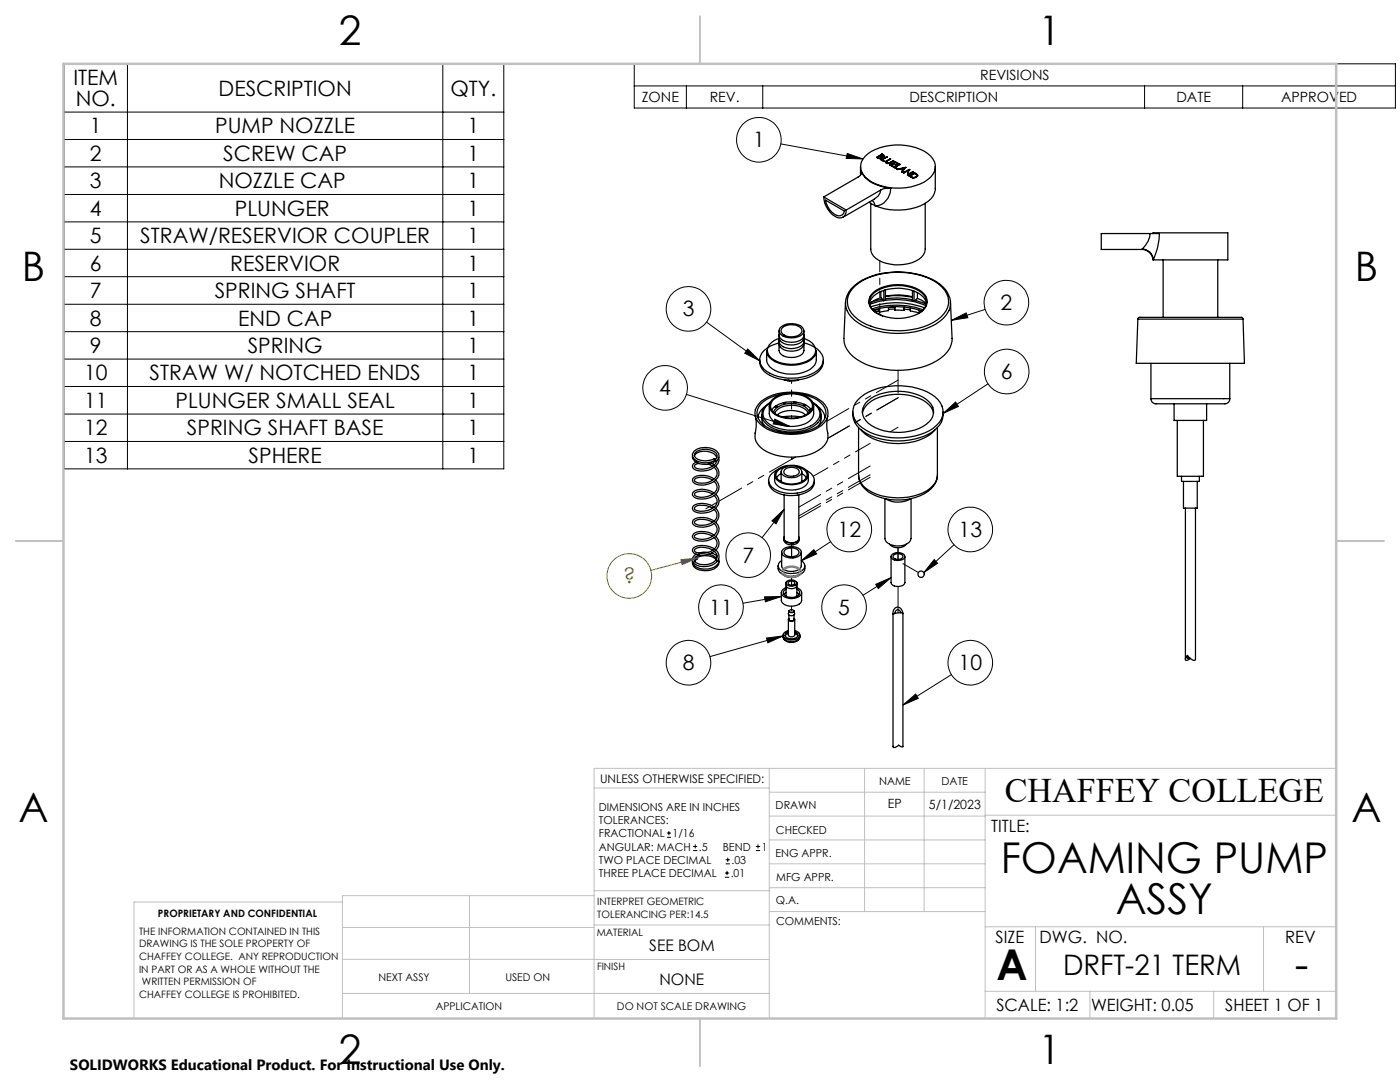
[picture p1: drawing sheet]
<svg xmlns="http://www.w3.org/2000/svg" width="279mm" height="216mm" viewBox="0 0 279 216" stroke-linecap="round" stroke-linejoin="round" font-family="sans-serif">
<g fill="none" stroke="#000" stroke-width=".25">
<path d="M164.4 39.3a4.5 4.5 0 0 0 3.2 4.2 1.34 1.34 0 0 0 1.3-1.6M164.4 39.3l4.5 2.6M164.7 39.9l3.8 2.2a1.2 1.2 0 0 1-.9 1 1.2 1.2 0 0 1-1.2-.4 4.2 4.2 0 0 1-1.7-2.8zM171.7 33.2v1.7M171.9 34.2a.93 .93 0 0 1-.6 1.1l-6.9 4M171.9 34.2a5.6 5.6 0 0 0 3.8 2.9l2.1 .5M171.9 34.2v.3M172.6 31.2a10.5 10.5 0 0 1 9.2-2 6.4 6.4 0 0 1 4.7 3.1 2.98 2.98 0 0 1-1.3 3.5 11.1 11.1 0 0 1-12 0 2.89 2.89 0 0 1-.6-4.6zM174.5 39.7l-6.3 3.7M175.2 31.4l.3-.2 .4 .2-.1 .1M175.2 31.4l.1 .1M175.3 31.5l.5 .1"/>
<path d="M175.3 31.5h.5M175.3 31.5h.1M175.7 31.1l.3-.2 .3 .2-.1 .1M175.7 31.1l.1 .1M175.7 31.1h.1M175.8 31.2l.4 .1M175.8 31.1l.4 .1M175.8 37.9l-.2 .6-.4 .7-.7 .5M175.8 31.1v.1M175.8 37.9l-6.9 4M175.8 31.5v.1M175.9 31.4l-.1 .2"/>
<path d="M176 31.3v.2M176 30.7l-1.1 .7a.66 .66 0 0 0 1.1 0v-.1M176 30.7l.3 .2M176 31.9l.4 .3M176 30.7v.1M176 30.8l.3 .1M176 30.8l-1 .6M176.2 31.2v.1M176.3 30.9l.1 .3-.4 .1M176.3 30.9l.2 .3M176.3 30.9h.1M176.3 31.2l-.1 .1"/>
<path d="M176.3 31.1v.1M176.8 32.2l-.1 .2 .4 .2 .6-.1M176.8 32.3h-.1M176.8 32.2v.1M176.9 32.3l.1 .3M177 31.3l-1.2 .6 .6 .3 .1-.1-.5-.2M177 31.3h.1l-1.1 .6M177 31.3h.1M177 31.3v.1M177 31.3l-1.1 .6M177 32.5h.4M177 32.1l-.2 .1"/>
<path d="M177 32.6h.4M177 32.1l-.2 .2M177 32.1h.1M177 32.5v.1M177.1 32.1l-.2 .2 .1 .2M177.4 32.5v.1M177.6 32.4l-.2 .1M177.6 32.5l-.2 .1M177.6 32.4v.1M177.7 31.7h.1l-.8 .4M177.7 31.7l-.7 .4M177.7 31.7h.1"/>
<path d="M177.8 37.6h-1.4l-.6 .3M177.8 37.6a3.2 3.2 0 0 1-3.1 3.5M177.8 32.9l.4-.2 .6 .2M177.8 32.9l.5 .3M178.3 32l-.7 .5M178.3 32l-.7 .4M178.3 32v.1M178.3 32.6l.6 .3h-.1M178.3 32.6l.5 .3M178.6 33.4l.4 .3M178.7 32.3l-1.1 .6 .6 .4 .1-.1-.5-.3M178.7 32.3l.6 .3-.1 .1-.5-.3-.4 .2"/>
<path d="M178.7 32.3l.5 .4M178.7 32.3l-1.1 .6M178.7 32.3h.1M179.5 32.7l-1.1 .7 .5 .3 .1-.1-.4-.2M179.5 32.7l.1 .1-1 .6M179.5 32.8h.1M179.5 32.8l-1 .6M179.5 32.7v.1M179.8 33.7l.4 .3M179.8 33.7l.4 .2M180.2 34l-.2 .3M180.2 33.9v.1"/>
<path d="M180.5 33.5l-.3 .5M180.5 33.5l-.7 .2M180.5 33.5l-.3 .4M180.7 33.5l-1.6 .3M180.7 33.4h.1M180.7 33.4l-1.7 .4 .7-.1 .5 .3M180.7 33.4l-.6 1-.1-.1 .2-.3M181.1 35h.1M181.3 34l-.2 1M181.3 34l-.9 .5M181.4 33.8h.1M181.4 33.9h.1"/>
<path d="M181.4 33.8l-.1 1M181.4 33.8l-1.1 .7h.1M181.4 33.9l-1.1 .6M181.4 33.8v.1M181.6 35.1l.9-.5 .5 .4-.2 .3M181.6 35.1l.2 .2M181.6 35.1l.2 .1M181.8 35.3l.3 .2M181.8 35.2l.3 .2M181.8 35.2v.1M182.1 35.4v.1M182.1 34.3h.1l-1.1 .7"/>
<path d="M182.1 34.3l-.8 .5M182.1 34.3l.1 .1M182.1 34.3h.1M182.5 34.5l-1.1 .6a1.1 1.1 0 0 0 1.8-.1l-.1-.1M182.5 34.5l.3 .1M182.5 34.6l-1 .6M182.5 34.6l.3 .1M182.5 34.5v.1M182.8 34.6l.3 .3M182.8 34.7l.3 .2M182.8 35.4l-.7 .1M182.8 35.3l-.7 .1"/>
<path d="M182.8 34.6v.1M182.8 35.3v.1M183 35l-.2 .4M183.1 34.9v.2M183.1 34.9h.1M186.7 33.2v4.4a3.5 3.5 0 0 1-2.2 3.1 12.1 12.1 0 0 1-9.8 .4M170.7 57a14.1 14.1 0 0 1 11.7-2.4 8.8 8.8 0 0 1 6.5 4 3.7 3.7 0 0 1-1.2 4.7 14.1 14.1 0 0 1-11.7 2.4 8.9 8.9 0 0 1-6.5-3.9 3.8 3.8 0 0 1 1.2-4.8zM173.4 40.4l1.3 .7M173.8 40.6v9.1a3 3 0 0 0 2.2 2.6 8.3 8.3 0 0 0 7.9-1 2.26 2.26 0 0 0 .7-1.6v-9.1M173.9 58.7a7.7 7.7 0 0 1 7.1-1.7 5.1 5.1 0 0 1 3.8 2.2 2.37 2.37 0 0 1-1.1 3.1 8.5 8.5 0 0 1-9.5-.5 2.19 2.19 0 0 1-.3-3.1zM174 40l.4 .4 .3 .7M175.8 59.4l-1.4 .6-.9 .6"/>
<path d="M175.8 58.2v1.2M175.8 59.4l.6 .6M176.1 59.7l-2.1 .6M176.4 60l-2.8 .7M176.4 58v2M176.7 59.6a13.5 13.5 0 0 1 5.4 .2M176.7 57.9v2l-.3 .1M176.8 59.9a15 15 0 0 1 8 1.1M182.1 59.2a11 11 0 0 0-5.4-.1 15 15 0 0 1 5.4 .2M182.1 58v2l.3 .1M182.4 58.1v2M182.7 59.9l2.1 .8"/>
<path d="M183.1 59.5l.7 .3 1.1 .8a3.4 3.4 0 0 0-2.6-2.6 8.6 8.6 0 0 0-7.9 1.1 2.22 2.22 0 0 0-.9 1.4M183.1 58.4v1.1M183.1 59.5l-.7 .6M189.1 58.3a9 9 0 0 0-6.1-3.6 16 16 0 0 0-11.8 1.8l-1.3 1.1-.6 .8M189.1 58.5a4.1 4.1 0 0 1-1.6 5.6 15.8 15.8 0 0 1-16.2 .3 4.3 4.3 0 0 1-2-5.9M227.9 49.8a2.44 2.44 0 0 1 2.3 2.1M228 49.7a2.23 2.23 0 0 1 2.2 2.2M228 49.7l-.1 .1M229.5 46.6h1.9a14.5 14.5 0 0 1-1.2 5.3M229.5 46.6a5.5 5.5 0 0 1-1.5 3.1M229.5 46.6h-9.7v3.2h8.1M230.1 46.6v-.1h14.9v5.4h-14.8"/>
<path d="M232.1 51.9v11.4M243 51.9v11.4M151.6 71.8a2.99 2.99 0 0 0 2.1 3.1 9.7 9.7 0 0 0 9.4-.5 2.91 2.91 0 0 0 1.2-2.6M153 70a2.83 2.83 0 0 0 2.3 2.4 7.4 7.4 0 0 0 6.8-.9 1.93 1.93 0 0 0 .8-1.5 4.3 4.3 0 0 1-.3 2.9 6.5 6.5 0 0 1-6.5 1.5 3.5 3.5 0 0 1-3.1-2.6zM154.2 79.7a6.2 6.2 0 0 1 7.9 .3 1.81 1.81 0 0 1-.8 2.7 6.6 6.6 0 0 1-7.1-.3 1.68 1.68 0 0 1 0-2.7zM154.4 79.7a6.2 6.2 0 0 1 7.2 .1 1.65 1.65 0 0 1-.3 2.6 6.2 6.2 0 0 1-6.8 0 1.67 1.67 0 0 1-.1-2.7zM155.4 68.4a5.3 5.3 0 0 0-3.6 2.5 2.77 2.77 0 0 0 1.9 3.6 9.7 9.7 0 0 0 9.4-.6 2.51 2.51 0 0 0 .1-4.2 7 7 0 0 0-2.7-1.3M155.5 66.7v.8l.2 .4M155.5 68a1.68 1.68 0 0 0 1.6 2 3.4 3.4 0 0 0 3.2-.9M155.5 66a1.77 1.77 0 0 0 1.9 2.3 3.1 3.1 0 0 0 2.9-1l.1-1.3M155.5 68.8a1.91 1.91 0 0 0 .8 2.2 3.4 3.4 0 0 0 4-.7l.1-1.5M155.5 67.6a1.53 1.53 0 0 0 1.3 1.8 3.4 3.4 0 0 0 3.5-.9l.1-.9"/>
<path d="M155.5 67.5a2.63 2.63 0 0 0-2.3 2.7 3.5 3.5 0 0 0 3 2.3 6.9 6.9 0 0 0 6-1.2 2 2 0 0 0-.7-3.3l-1-.5M155.7 65.4a3.5 3.5 0 0 1 4.5 0 1.17 1.17 0 0 1 .1 1.2 1.17 1.17 0 0 1-1.1 .6 3.4 3.4 0 0 1-3.6-.7l-.1-.7zM156.1 65.4a3 3 0 0 1 3.8 .1 1.16 1.16 0 0 1-1.2 1.6 2.54 2.54 0 0 1-2.7-.7l-.1-.4zM156.5 75.8l.8 .2M157 78.5a7.2 7.2 0 0 0-5.6 2.7 2.79 2.79 0 0 0 1.4 3.9 10.4 10.4 0 0 0 10.8-.3 2.69 2.69 0 0 0 .1-4.5 8.5 8.5 0 0 0-4.7-1.8M157.3 75.8v.2M157.3 75.9v.1M159.5 75.8l-1.7 .3-.3-.1v-.1M160.3 67.9a3.3 3.3 0 0 1-4.7 0M160.4 66.7a1.16 1.16 0 0 1-.1 1.2M160.4 68a1.16 1.16 0 0 1-.1 1.1M168.7 60.3l-.3 7.2a5.4 5.4 0 0 0 3.5 4.7 16.7 16.7 0 0 0 15-.2 5.4 5.4 0 0 0 3.1-4.5l-.3-7.2"/>
<path d="M171.2 79.8a11.7 11.7 0 0 1 9.7-2.7 9 9 0 0 1 6.8 3.3 3.4 3.4 0 0 1-.8 4.5 11.9 11.9 0 0 1-8.9 2.4 9.9 9.9 0 0 1-7-3 3.2 3.2 0 0 1 .2-4.5zM173.8 61.2a16.2 16.2 0 0 1 10.7 .2M174.1 61.6a15.9 15.9 0 0 1 10.2 .2M174.3 61.9a14.7 14.7 0 0 1 9.7 .2M174.4 62l1.1-.3v.6M175.4 62.1l-.7 .2M175.4 61.7v.4M175.4 62.1l.1 .2M178.5 61.7h-1.2M178.5 61.3v.4M178.5 61.7l.1 .2M178.6 61.9h1.8"/>
<path d="M178.6 61.9v-.6l-1.3 .1v.6l-1.8 .3M180.4 61.3v.6M180.5 61.7l1.2 .1M180.5 61.3v.4M180.5 61.7l-.1 .2M181.7 61.5v.6l1.7 .3M183.3 62.6a2.6 2.6 0 0 0 1.4-3.3 6.7 6.7 0 0 0-6.4-2.3 6.1 6.1 0 0 0-4.6 2.3 2.37 2.37 0 0 0 1.1 3.1l1.3 .6M183.4 61.9v.5M183.6 61.9v.3M183.6 62.2l.2 .1M183.6 62.2l-.2 .2M227.1 63.7l.2-.4h20.5l.3 .4"/>
<path d="M227.1 63.7l-.3 8.8h21.6l-.3-8.8M227.1 63.7h21M229.7 79.6a1.17 1.17 0 0 0 1.5 1h12.3a1.49 1.49 0 0 0 1.9-.7v-.3M229.7 79.6h15.7M229.7 72.5v7.1M245.4 72.5v7.1M138.2 90.9a1.76 1.76 0 0 0 2 1.7l.8 .1 1.4-.3 .3-.5 .1 .2a1.29 1.29 0 0 0 .7-1.3 1.29 1.29 0 0 0-.9-1.1 3.9 3.9 0 0 0-4.1 .4 1.1 1.1 0 0 0 .4 1.8 3.2 3.2 0 0 0 3.8-.2l-.1-.2a3.8 3.8 0 0 1-3.9-.2 .78 .78 0 0 1 .4-1.2 3.4 3.4 0 0 1 3.8 .4 .83 .83 0 0 1-.2 1.2M138.6 91a1.2 1.2 0 0 1 1.1-.9 2.9 2.9 0 0 1 3.4 1.2M141.4 92.6l.8 .4M141.5 92.3l1 .5M142.5 93.2a1.53 1.53 0 0 1 .6 1.6 1.53 1.53 0 0 1-1.2 1.2 3.2 3.2 0 0 1-3.3-.1v-.3a3.2 3.2 0 0 1 3.6 .2M142.5 96.1a1.54 1.54 0 0 1 .6 1.5 1.54 1.54 0 0 1-1.2 1.2 3.1 3.1 0 0 1-3.3 0v-.3a3.1 3.1 0 0 1 3.6 .1"/>
<path d="M142.5 98.8a1.54 1.54 0 0 1 .6 1.6 1.54 1.54 0 0 1-1.1 1.2 3.2 3.2 0 0 1-3.4 0 .51 .51 0 0 1 .5-.7 3.8 3.8 0 0 1 3.1 .5M142.8 98.6a1.81 1.81 0 0 1-.3 3.1 4.1 4.1 0 0 1-4.1 .2l-.2-.4a1.08 1.08 0 0 1 1.1-1 4.4 4.4 0 0 1 3.2 .7M142.8 95.8a1.88 1.88 0 0 1-.6 3.3 3.9 3.9 0 0 1-3.7 .1l-.3-.4a.75 .75 0 0 1 .5-.9 4.1 4.1 0 0 1 3.8 .5M142.8 93a1.92 1.92 0 0 1-.8 3.3 3.3 3.3 0 0 1-3.7-.1l-.1-.4a1.32 1.32 0 0 1 1.5-.9 4.2 4.2 0 0 1 2.8 .7M143.1 91.9a3.1 3.1 0 0 1-4 1.6l-.5-.5a.93 .93 0 0 1 .9-.5M143.4 91.3a2.27 2.27 0 0 1-2.1 2.5 3.2 3.2 0 0 1-3-.4 .83 .83 0 0 1 .8-1.2l.2-.1M150.7 83a6.3 6.3 0 0 1 0 3.5M151.9 80.1a10.8 10.8 0 0 1 12.3 .2 3 3 0 0 1-.9 5 11.1 11.1 0 0 1-11-.2 2.94 2.94 0 0 1-.4-5zM152 82.8a2.66 2.66 0 0 0 .6 2.1M152.6 81.2a3.2 3.2 0 0 0-1.3 2.2M153.4 95.8a2.4 2.4 0 0 0 1.7 2.5 7 7 0 0 0 6.7-.6 2.12 2.12 0 0 0 .7-1.9M153.5 81a3.5 3.5 0 0 0 .4 2.5 5 5 0 0 0 4.5 1.6 4.3 4.3 0 0 0 3.9-2.1l.1-2"/>
<path d="M153.7 80.4a2.36 2.36 0 0 0-.3 4.1 8.5 8.5 0 0 0 9.3-.2 2.32 2.32 0 0 0-.5-3.9M153.8 80.2l-1 .8-.7 1.1M154.4 82.3a3.2 3.2 0 0 1 2.9-1.8h.7a3.6 3.6 0 0 1 3.5 1.8M154.6 94.8a2.25 2.25 0 0 0 2.1 2.8 4.2 4.2 0 0 0 4.5-1.2l.1-.4v-1.2M154.6 81.1l-.6 .7M154.6 82.5a3.9 3.9 0 0 1 4.3-1.6 2.73 2.73 0 0 1 2.4 1.6M154.8 81v.2M154.9 81l-.3 .1M154.9 81.2h.1M154.9 81l.1 .1-.2 .1-.2-.1M155 93.9a4.9 4.9 0 0 1 5.8-.2 1.35 1.35 0 0 1-.3 2.3 4.8 4.8 0 0 1-5.7-.5 1.21 1.21 0 0 1 .2-1.6zM155 93.8a2 2 0 0 0-1.6 1.7 2 2 0 0 0 1.1 2.1 7 7 0 0 0 7.3-.3 1.84 1.84 0 0 0-.4-3.2l-.5-.3"/>
<path d="M155.1 82.8a4.9 4.9 0 0 1 5.7 0M155.9 94.5l-.9 .8M155.9 94.1l.1 2.1M156.1 83.2l1.5-.2 2.2 .2M156.3 93.4a2.88 2.88 0 0 1 3.6 .4 .83 .83 0 0 1-.5 1.2 2.69 2.69 0 0 1-3.5-.6v-.4zM156.4 80.4l-1.5 .6M156.5 98.7v8.8a1.7 1.7 0 0 0 2.5 .6l.4-.6v-8.8M156.7 80.3v.2M156.7 80.3l-.3 .1M156.7 80.3l.1 .1-.4 .1v-.1M156.8 93.6a2.13 2.13 0 0 1 2.7 .3 .75 .75 0 0 1-.7 1 2.03 2.03 0 0 1-2.3-.5v-.6zM157.1 93.1a2.26 2.26 0 0 0-2.3 1.7 2.58 2.58 0 0 0 2.5 1.8 3.7 3.7 0 0 0 3.7-1.5 1.8 1.8 0 0 0-1.8-2h-.4"/>
<path d="M158.5 80.2l.4 .1M158.5 80.2l-1.8 .1M158.5 80.2v.2h.3l.1-.1M158.5 80.2v.2M158.9 80.3l1.6 .4M160 94.5l.9 .8M160 94.1l-.1 2.1M160.5 80.7l.3 .1M160.5 80.7l-.2 .1 .4 .1 .1-.1M160.6 80.7v.2M160.8 80.8l1 .9M161.7 81.9h.1"/>
<path d="M161.8 81.7l.1 .1M161.8 81.7h-.2l.3 .2M162.1 80.2l1 .7M162.9 80.9a3.3 3.3 0 0 1 1.7 2.5M163.1 81a2.42 2.42 0 0 1-.7 4.1 9.1 9.1 0 0 1-9.2-.3 2.31 2.31 0 0 1-1.1-2.6M163.9 82.8a2.96 2.96 0 0 1-.6 2.1M165.2 83a10 10 0 0 0 0 4.1 3.9 3.9 0 0 1-2.6 3.2 11.4 11.4 0 0 1-10.3-.6 3.1 3.1 0 0 1-1.6-3.4M170.2 82.2a4.4 4.4 0 0 0 2.7 4.3 13.9 13.9 0 0 0 13.4-.5 4.2 4.2 0 0 0 1.9-3.8M171.3 85.3v9.6M171.8 85.8a10.2 10.2 0 0 0 8.7 2.6 8.9 8.9 0 0 0 6.1-2.6M172.1 82.5a4.9 4.9 0 0 1 4.3-3.5 10 10 0 0 1 9 1.8l.4 .5 .5 1.2M172.8 80.4a8.9 8.9 0 0 1 7.7-2.3 7.8 7.8 0 0 1 5.3 2.6 2.78 2.78 0 0 1-.9 4 10.5 10.5 0 0 1-11.6-.2 2.78 2.78 0 0 1-.5-4.1z"/>
<path d="M176.6 99.5v8a2.18 2.18 0 0 0 2.3 1.4 2.9 2.9 0 0 0 2.8-1.1l.1-.3v-8M176.7 99.5a4.8 4.8 0 0 0 4.9 .1M187.1 94.8a4.8 4.8 0 0 1-3.5 4.2 11 11 0 0 1-10.9-1.4 3.7 3.7 0 0 1-1.4-2.7M187.1 85.3v9.5a4.8 4.8 0 0 1-3.9 3.9 12 12 0 0 1-10.6-1.4 3.3 3.3 0 0 1-1.3-2.4M234.3 80.6v3.3h6.5v-3.3M234.9 83.9v11.1h5.3v-11.1M235.8 95v1.1h3.6v-1.1M236.2 96.1v5.3h2.7v-5.3M138.6 111.8a1.4 1.4 0 0 1 1.2-.8 2.86 2.86 0 0 1 3.3 .9v.1M139.1 111.2l.1 .3-.6 .6M141.4 110.2h-1l-.9 .1M141.4 110.6a2.28 2.28 0 0 1 1.6 .9"/>
<path d="M142 110.3l1.1 .7M142.5 101.7a1.5 1.5 0 0 1-.4 2.6 3.5 3.5 0 0 1-3.5 .1v-.2a1.15 1.15 0 0 1 1.2-.6 4 4 0 0 1 2.4 .6M142.5 104.5a1.53 1.53 0 0 1 .6 1.5 1.53 1.53 0 0 1-1.2 1.2 3.1 3.1 0 0 1-3.3-.1v-.1a2.94 2.94 0 0 1 3.6 0M142.5 107.3a1.46 1.46 0 0 1-.2 2.4 3.6 3.6 0 0 1-3.7 .3v-.1a1.69 1.69 0 0 1 2.1-.6l.8 .1 .8 .4M142.6 110a1.24 1.24 0 0 1-.3 2.2 3.3 3.3 0 0 1-3.6-.2 .91 .91 0 0 1 .8-1.3M142.8 107a1.75 1.75 0 0 1-.2 3 4 4 0 0 1-4.1 .4l-.3-.4a.77 .77 0 0 1 .6-.9 4.3 4.3 0 0 1 3.8 .4M142.8 101.4a1.84 1.84 0 0 1-.4 3.1 3.8 3.8 0 0 1-3.9 .3l-.2-.3a.87 .87 0 0 1 .8-1.1 4.2 4.2 0 0 1 3.4 .6M142.8 104.2a1.99 1.99 0 0 1-.8 3.4 3.2 3.2 0 0 1-3.7-.2l-.1-.2a1.02 1.02 0 0 1 .9-1 4.4 4.4 0 0 1 3.4 .6M142.9 109.7a1.62 1.62 0 0 1-.4 2.8 3.6 3.6 0 0 1-4.1-.2 1.11 1.11 0 0 1 .6-1.7M143.4 111.5a1.47 1.47 0 0 1-1.3 1.8 3.4 3.4 0 0 1-3.7-.7l-.2-.7M143.5 112a1.91 1.91 0 0 1-2.1 1.8 3.5 3.5 0 0 1-3-.8l-.2-.5v-.4M155.3 112.9a1.56 1.56 0 0 0 1.2 1.9 3.5 3.5 0 0 0 4.1-1v-.9"/>
<path d="M155.9 118.3v1.5a2.36 2.36 0 0 0 3.6 .7l.4-.5 .1-1.7M156 110.2v2.7a1.47 1.47 0 0 0 1.7 1.1 1.83 1.83 0 0 0 2.2-1.1v-2.7M156 111.9a1.12 1.12 0 0 0-.7 1 1.12 1.12 0 0 0 .7 1 3.9 3.9 0 0 0 4.4-.3 1.07 1.07 0 0 0-.5-1.7M156.2 114.6a2.8 2.8 0 0 0 3.5 0M156.3 109.6a2.73 2.73 0 0 1 3.5 .3 1.04 1.04 0 0 1-1 1.3 2.59 2.59 0 0 1-2.7-.7v-.6zM156.4 107.6a1.74 1.74 0 0 0 2.9 .6l.2-.6M156.5 107.1a.7 .7 0 0 0 .5 1.1 2.25 2.25 0 0 0 2.4-.4l.1-.3-.1-.4M156.6 109.8a1.94 1.94 0 0 1 2.9 .3 1.3 1.3 0 0 1-1.8 1 1.15 1.15 0 0 1-1.2-1zM156.9 117.5a.74 .74 0 0 0-.6 .8 .74 .74 0 0 0 .6 .7 2.34 2.34 0 0 0 2.6-.4 .74 .74 0 0 0-.5-1.1M156.9 117.3a1.01 1.01 0 0 0-1 1 1.01 1.01 0 0 0 1.1 1 2.52 2.52 0 0 0 2.9-.8 1.05 1.05 0 0 0-.9-1.2M156.9 117v2M156.9 118.2l-.5 .4"/>
<path d="M157 116a.92 .92 0 0 0 0 1.1 .92 .92 0 0 0 1 .4 .89 .89 0 0 0 1-.5 .89 .89 0 0 0-.1-1M157.1 115.9a1.35 1.35 0 0 1 1.9 .4 1.23 1.23 0 0 1-2.1 .1zM157.3 116.2a.73 .73 0 0 1 .7-.3 .73 .73 0 0 1 .6 .6 .71 .71 0 0 1-.7 .3 .71 .71 0 0 1-.6-.6zM159 118.2l.5 .4M159 116.9v2.1M177.5 108.6a2.38 2.38 0 0 0 3.4 0M177.8 111.1v5.1a1.17 1.17 0 0 0 1.6 .8 1.09 1.09 0 0 0 1.2-.8v-5.1M178.1 110.6a1.83 1.83 0 0 1 2.5 .3 .9 .9 0 0 1-1.2 .9 1.07 1.07 0 0 1-1.5-1zM178.3 110.8a1.4 1.4 0 0 1 1.9 .1 1.05 1.05 0 0 1-1 .8 1.05 1.05 0 0 1-1-.7zM236.6 101.4v30.2M238.6 101.4v30.2a.47 .47 0 0 1-.8 0l-.8-.8a.69 .69 0 0 0-.3 1l.3-.1 .6-.3M156.3 126.7v.4"/>
<path d="M157.3 123.6v3.1a.75 .75 0 0 0 1.3 0v-3.1M157.3 126.1a.73 .73 0 0 0-.6 .7 1.56 1.56 0 0 0 2.3 .4l.2-.2a.66 .66 0 0 0-.6-.9M157.3 125.8a.85 .85 0 0 0-.9 .6 .85 .85 0 0 0 .4 1.1 1.88 1.88 0 0 0 2.8-.9 1.31 1.31 0 0 0-1-.8M157.3 126.4l-.6 .5M157.4 121.9a.57 .57 0 0 0 .6 .3 .57 .57 0 0 0 .5-.3l.1 .5a.66 .66 0 0 1-.6 .5 .66 .66 0 0 1-.7-.5zM157.4 122.7v.9a.6 .6 0 0 0 1.1 0v-.9M157.4 123.4v.1a.64 .64 0 0 0 .5 .5 .64 .64 0 0 0 .7-.4l-.1-.2M157.5 121.8a.49 .49 0 0 1 .5-.2 .49 .49 0 0 1 .4 .4 .49 .49 0 0 1-.5 .2 .49 .49 0 0 1-.4-.4zM158.6 126.4l.6 .5M159.6 127v.1a1.86 1.86 0 0 1-3 .6l-.3-.6M159.6 126.7v.4a1.94 1.94 0 0 1-3.3 0M178.2 122.4v26.5a.4 .4 0 0 0 .4 .3 .4 .4 0 0 0 .4-.3l.4-.2a.56 .56 0 0 0 .8 .2v-26.5"/>
<path d="M178.5 121.5a.97 .97 0 0 1 1.1-.2 .97 .97 0 0 1 .6 .9v.2a2.29 2.29 0 0 0-2 .2v-.5zM179.8 122.3a.61 .61 0 0 0-.7-.6 .61 .61 0 0 0-.5 .7M237.1 130.9l-.1 .5 .4-.1"/>
<circle cx="183.8" cy="114.6" r=".64"/>
</g>
<path d="M158 83.4v-7.4" fill="none" stroke="#000" stroke-width=".2" stroke-dasharray="6.3 1.3 1.3 1.3 1.3 1.3" stroke-dashoffset="5.8"/>
<path d="M179.2 75.8l-14.1 8.2M173.7 95.2l-14.3 8.2M173.7 94.7l-14.3 8.2M173.7 93l-14.3 8.2" fill="none" stroke="#000" stroke-width=".2" stroke-dasharray="6.3 1.3 1.3 1.3 1.3 1.3" stroke-dashoffset="1.3"/>
<path d="M179.2 78.4v-4.5M158 91.6v-.4M158.7 91.2l-.7 .4M158.8 91.2l-.8 .4M179.2 85.3l-1.5 .9M143.1 100.2l-2.2 1.3M158 108.7v2.4M158 115.2v1.5M179.2 109.3v2.3M179.2 117v5.3M180.2 112.5l3.1 1.7M158 120.9v1" fill="none" stroke="#000" stroke-width=".2" stroke-dasharray="6.3 1.3 1.3 1.3 1.3 1.3"/>
<path d="M179.2 79.4l-14 8M179.3 79.3l-14.1 8.2" fill="none" stroke="#000" stroke-width=".2" stroke-dasharray="6.3 1.3 1.3 1.3 1.3 1.3" stroke-dashoffset="1.4"/>
<path d="M173.7 88.5l-11.4 6.5" fill="none" stroke="#000" stroke-width=".2" stroke-dasharray="6.3 1.3 1.3 1.3 1.3 1.3" stroke-dashoffset="3"/>
<path d="M158 91.6l-14.5 8.4" fill="none" stroke="#000" stroke-width=".2" stroke-dasharray="6.3 1.3 1.3 1.3 1.3 1.3" stroke-dashoffset="1.1"/>
<path d="M175.6 62.8v-10.8" fill="none" stroke="#000" stroke-width=".2" stroke-dasharray="6.3 1.3 1.3 1.3 1.3 1.3" stroke-dashoffset="4.1"/>
<g fill="none" stroke="#000" stroke-width=".2">
<path d="M12.8 12.8h87.7v80.8h-87.7zM25.4 12.8v80.8M88.4 12.8v80.8M126.6 12.7h151.9v8.9h-151.9zM126.6 17.1h151.9M137 17.1v4.5M152.2 17.1v4.5M228.4 17.1v4.5M248 17.1v4.5M12.8 22.4h87.7M12.8 27.8h87.7M12.8 33.3h87.7"/>
<path d="M12.8 38.8h87.7M155.8 28.7l16.4 3M169.1 30.6l3.1 1.1-3.3-.1zM12.8 44.3h87.7M12.8 49.7h87.7M12.8 55.2h87.7M12.8 60.7h87.7M12.8 66.2h87.7M12.8 71.6h87.7M12.8 77.1h87.7M137 78.7l20.6 6.4M141 64.3l10.6 7.7"/>
<path d="M149.2 69.6l2.4 2.4-3-1.5zM189.9 63.9l2.9-1.5 .3 1zM196.6 61.7l-6.7 2.2M197.2 76.6l-9 5.9M12.8 82.6h87.7M12.8 88.1h87.7M154.6 83.6l3 1.5-3.3-.5zM188.2 82.5l2.5-2.3 .6 .9zM152.6 119.1l3.3-.1-3.1 1.1zM154.1 103.9l2.4-2.3-1.6 2.9zM155.9 119l-7.6 1.4M156.5 101.6l-4.4 5.7"/>
<path d="M159.9 111.9l2.5-2.2 .6 .8zM165.8 108.1l-5.9 3.8M174.8 116.6l3-1.3-2.5 2.1zM177.8 115.3l-5.6 3.5M186.4 111.7l.7 .7-2.7 1.9zM190.4 108.7l-6 5.6M153 127.3l3.3-.4-3.1 1.4zM156.3 126.9l-14.6 4.1M189.9 134.6l-9.7 6.1M180.2 140.7l2.5-2.2 .6 .8zM133.1 167.1h.8M133.1 166.2h.8"/>
<path d="M133.5 165.8v.9M138.3 169.7h.8M138.3 168.9h.8M138.7 168.5v.8M144.7 175h.8M144.7 174.2h.8M144.8 172.4h.9M144.8 171.6h.9M145.1 173.8v.8M145.2 171.1v.9M150.8 169.7h.9M150.8 168.9h.9"/>
<path d="M151.3 168.5v.8"/>
<circle cx="151.4" cy="27.9" r="4.5"/>
<circle cx="132.7" cy="77.4" r="4.4"/>
<circle cx="137.4" cy="61.6" r="4.5"/>
<circle cx="200.8" cy="60.4" r="4.4"/>
<circle cx="200.9" cy="74.1" r="4.5"/>
<circle cx="149.3" cy="110.8" r="4.5"/>
<circle cx="169.5" cy="105.7" r="4.4"/>
<circle cx="193.6" cy="105.7" r="4.5"/>
<circle cx="137.4" cy="132.2" r="4.5"/>
<circle cx="143.9" cy="121.1" r="4.4"/>
<circle cx="168.4" cy="121.2" r="4.5"/>
<circle cx="193.6" cy="132.2" r="4.5"/>
</g>
<g fill="none" stroke="#808000" stroke-width=".2">
<path d="M135.9 111.7l3.3-.4-3.1 1.4zM139.2 111.3l-9.3 2.5"/>
<circle cx="125.6" cy="114.9" r="4.5"/>
</g>
<path d="M156.3 113.5a2.65 2.65 0 0 1 3.6 .3 1.34 1.34 0 0 1-1.6 1.4 1.95 1.95 0 0 1-2.3-1.1zM156.6 113.6a2.14 2.14 0 0 1 2.9 .3 1.32 1.32 0 0 1-1.7 1.1 1.08 1.08 0 0 1-1.3-1.2z" fill="none" stroke="#808080" stroke-width=".25"/>
<g fill="none" stroke="#c0c0c0" stroke-width=".2">
<path d="M118.6 157.2h34.9M153.5 153.3v49.9M153.5 158.1h43.1M172.5 153.3v28.6M184.4 153.3v28.6M196.6 153.3v49.9M266.7 153.3h-148.1v49.9M68.3 180h-41.6v23.2M93.7 178.7v19.5M118.6 178.7h-50.3v24.5M118.6 177.7h35M153.5 167.6h43.1"/>
<path d="M153.5 162.8h43.1M153.5 172.4h43.1M153.5 177.1h43.1M196.6 162.7h70.1M68.3 198.2h85.2M68.3 191.4l85.2 .1M68.3 185.1h50.3M118.6 184.6h35M153.6 181.9h43M196.6 197.8h70.1M196.6 184.9h70.1M206.7 184.9v12.9"/>
<path d="M217.5 197.8v5.4M242.2 197.8v5.4M252.2 184.9v12.9"/>
</g>
<path d="M139.7 3.2v9.5M3.1 107.9h9.6M266.7 107.9h9.5M139.7 203.2v9.6" fill="none" stroke="#c0c0c0" stroke-width=".25"/>
<path d="M12.7 12.7h254v190.5h-254z" fill="none" stroke="#c0c0c0" stroke-width=".5"/>
<path d="M169.1 30.6l3.1 1.1-3.3-.1zM189.9 63.9l2.9-1.5 .3 1zM188.2 82.5l2.5-2.3 .6 .9zM159.9 111.9l2.5-2.2 .6 .8zM186.4 111.7l.7 .7-2.7 1.9zM174.8 116.6l3-1.3-2.5 2.1zM152.6 119.1l3.3-.1-3.1 1.1zM180.2 140.7l2.5-2.2 .6 .8zM153 127.3l3.3-.4-3.1 1.4zM154.1 103.9l2.4-2.3-1.6 2.9zM154.6 83.6l3 1.5-3.3-.5zM149.2 69.6l2.4 2.4-3-1.5z" fill="#000"/>
<path d="M135.9 111.7l3.3-.4-3.1 1.4z" fill="#808000"/>
<g font-size="8.5">
<text x="199.7" y="174.2">FOAMING PUMP</text>
<text x="222.7" y="182.3">ASSY</text>
<text x="198.9" y="195.5">A</text>
<text x="258.4" y="195.4">-</text>
</g>
<g font-size="8.1">
<text x="67.6" y="8.9">2</text>
<text x="207.3" y="8.9">1</text>
<text x="4.4" y="56.2">B</text>
<text x="270.4" y="56.2">B</text>
<text x="3.7" y="164.1">A</text>
<text x="269.7" y="164.1">A</text>
<text x="67.6" y="212.4">2</text>
<text x="207.3" y="212.4">1</text>
</g>
<text font-size="6.9" x="200.5" y="160.1">CHAFFEY COLLEGE</text>
<text font-size="5.6" x="212.1" y="194.6">DRFT-21 TERM</text>
<g font-size="4.2">
<text x="14.7" y="17">ITEM</text>
<text x="15.1" y="21.1">NO.</text>
<text x="43.6" y="19.1">DESCRIPTION</text>
<text x="89.9" y="19.1">QTY.</text>
<text x="17.9" y="26.6">1</text>
<text x="42.9" y="26.6">PUMP NOZZLE</text>
<text x="93.3" y="26.6">1</text>
<text x="150.3" y="29.4">1</text>
<text x="17.9" y="32.1">2</text>
<text x="44.6" y="32.1">SCREW CAP</text>
<text x="93.3" y="32.1">1</text>
<text x="17.9" y="37.6">3</text>
<text x="43.7" y="37.6">NOZZLE CAP</text>
<text x="93.3" y="37.6">1</text>
<text x="17.9" y="43">4</text>
<text x="46.9" y="43">PLUNGER</text>
<text x="93.3" y="43">1</text>
<text x="17.9" y="48.5">5</text>
<text x="28" y="48.5">STRAW/RESERVIOR COUPLER</text>
<text x="93.3" y="48.5">1</text>
<text x="17.9" y="54">6</text>
<text x="18" y="59.5">7</text>
<text x="42.9" y="59.5">SPRING SHAFT</text>
<text x="45.9" y="54">RESERVIOR</text>
<text x="93.3" y="54">1</text>
<text x="93.3" y="59.5">1</text>
<text x="18" y="65">8</text>
<text x="47.5" y="65">END CAP</text>
<text x="93.3" y="65">1</text>
<text x="136.2" y="63.1">3</text>
<text x="199.7" y="61.9">2</text>
<text x="18" y="70.4">9</text>
<text x="49.4" y="70.4">SPRING</text>
<text x="93.3" y="70.4">1</text>
<text x="16.8" y="75.9">10</text>
<text x="29.9" y="75.9">STRAW W/ NOTCHED ENDS</text>
<text x="93.3" y="75.9">1</text>
<text x="199.7" y="75.6">6</text>
<text x="16.8" y="81.4">11</text>
<text x="35.1" y="81.4">PLUNGER SMALL SEAL</text>
<text x="93.3" y="81.4">1</text>
<text x="131.6" y="78.9">4</text>
<text x="16.8" y="86.9">12</text>
<text x="37.3" y="86.9">SPRING SHAFT BASE</text>
<text x="93.3" y="86.9">1</text>
<text x="16.8" y="92.3">13</text>
<text x="49.6" y="92.3">SPHERE</text>
<text x="93.3" y="92.3">1</text>
<text x="167.2" y="107.1">12</text>
<text x="191.3" y="107.1">13</text>
<text x="148.2" y="112.3">7</text>
<text x="141.6" y="122.6">11</text>
<text x="167.3" y="122.6">5</text>
<text x="136.2" y="133.7">8</text>
<text x="191.3" y="133.7">10</text>
</g>
<text font-size="4.2" fill="#808000" x="124.3" y="116.4">?</text>
<g font-size="3.4">
<text x="197.8" y="166">TITLE:</text>
<text x="198.7" y="188.1">SIZE</text>
<text x="207.5" y="188.1">DWG. NO.</text>
<text x="256.5" y="188.2">REV</text>
<text x="198.8" y="201.7">SCALE: 1:2</text>
<text x="217.7" y="201.8">WEIGHT: 0.05</text>
<text x="244.5" y="201.7">SHEET 1 OF 1</text>
</g>
<g font-size="3.2">
<text x="129.6" y="189.8">SEE BOM</text>
<text x="131.6" y="196.6">NONE</text>
</g>
<text font-size="3" x="14" y="213.5">SOLIDWORKS Educational Product. For Instructional Use Only.</text>
<g font-size="2.8">
<text x="195.6" y="16">REVISIONS</text>
<text x="128.1" y="20.4">ZONE</text>
<text x="141.6" y="20.4">REV.</text>
<text x="181.5" y="20.4">DESCRIPTION</text>
<text x="234.8" y="20.4">DATE</text>
<text x="255.7" y="20.4">APPROVED</text>
</g>
<g font-size="2.5">
<text x="177.2" y="161.3">EP</text>
<text x="185.4" y="161.4">5/1/2023</text>
</g>
<text font-size="2.4" x="119.8" y="156.2">UNLESS OTHERWISE SPECIFIED:</text>
<g font-size="2.2">
<text x="119.5" y="161.8">DIMENSIONS ARE IN INCHES</text>
<text x="154.8" y="161.4">DRAWN</text>
<text x="175.4" y="156.6">NAME</text>
<text x="187.9" y="156.7">DATE</text>
<text x="119.5" y="164.4">TOLERANCES:</text>
<text x="119.5" y="167.1">FRACTIONAL</text>
<text x="134.2" y="167.1">1/16</text>
<text x="154.9" y="166.3">CHECKED</text>
<text x="119.5" y="172.4">TWO PLACE DECIMAL</text>
<text x="119.5" y="169.7">ANGULAR: MACH</text>
<text x="139.5" y="169.7">.5</text>
<text x="144.2" y="169.7">BEND</text>
<text x="146" y="172.4">.03</text>
<text x="152" y="169.7">1</text>
<text x="154.8" y="171">ENG APPR.</text>
<text x="119.5" y="175">THREE PLACE DECIMAL</text>
<text x="145.8" y="175">.01</text>
<text x="154.9" y="175.7">MFG APPR.</text>
<text x="154.9" y="180.4">Q.A.</text>
<text x="154.9" y="184.6">COMMENTS:</text>
</g>
<g font-size="2.1">
<text x="75.5" y="195.7">NEXT ASSY</text>
<text x="100.9" y="195.7">USED ON</text>
<text x="86.9" y="201.5">APPLICATION</text>
<text x="123.1" y="201.6">DO NOT SCALE DRAWING</text>
</g>
<g font-size="2">
<text x="31.5" y="182.9">PROPRIETARY AND CONFIDENTIAL</text>
<text x="119.2" y="180.6">INTERPRET GEOMETRIC</text>
<text x="119.2" y="183.1">TOLERANCING PER:14.5</text>
<text x="27.8" y="186.5">THE INFORMATION CONTAINED IN THIS</text>
<text x="27.8" y="189">DRAWING IS THE SOLE PROPERTY OF</text>
<text x="27.8" y="191.6">CHAFFEY COLLEGE. ANY REPRODUCTION</text>
<text x="119.1" y="186.7">MATERIAL</text>
<text x="27.8" y="194.1">IN PART OR AS A WHOLE WITHOUT THE</text>
<text x="28.3" y="196.6">WRITTEN PERMISSION OF</text>
<text x="119.1" y="193.5">FINISH</text>
<text x="27.8" y="199.1">CHAFFEY COLLEGE IS PROHIBITED.</text>
</g>
</svg>
